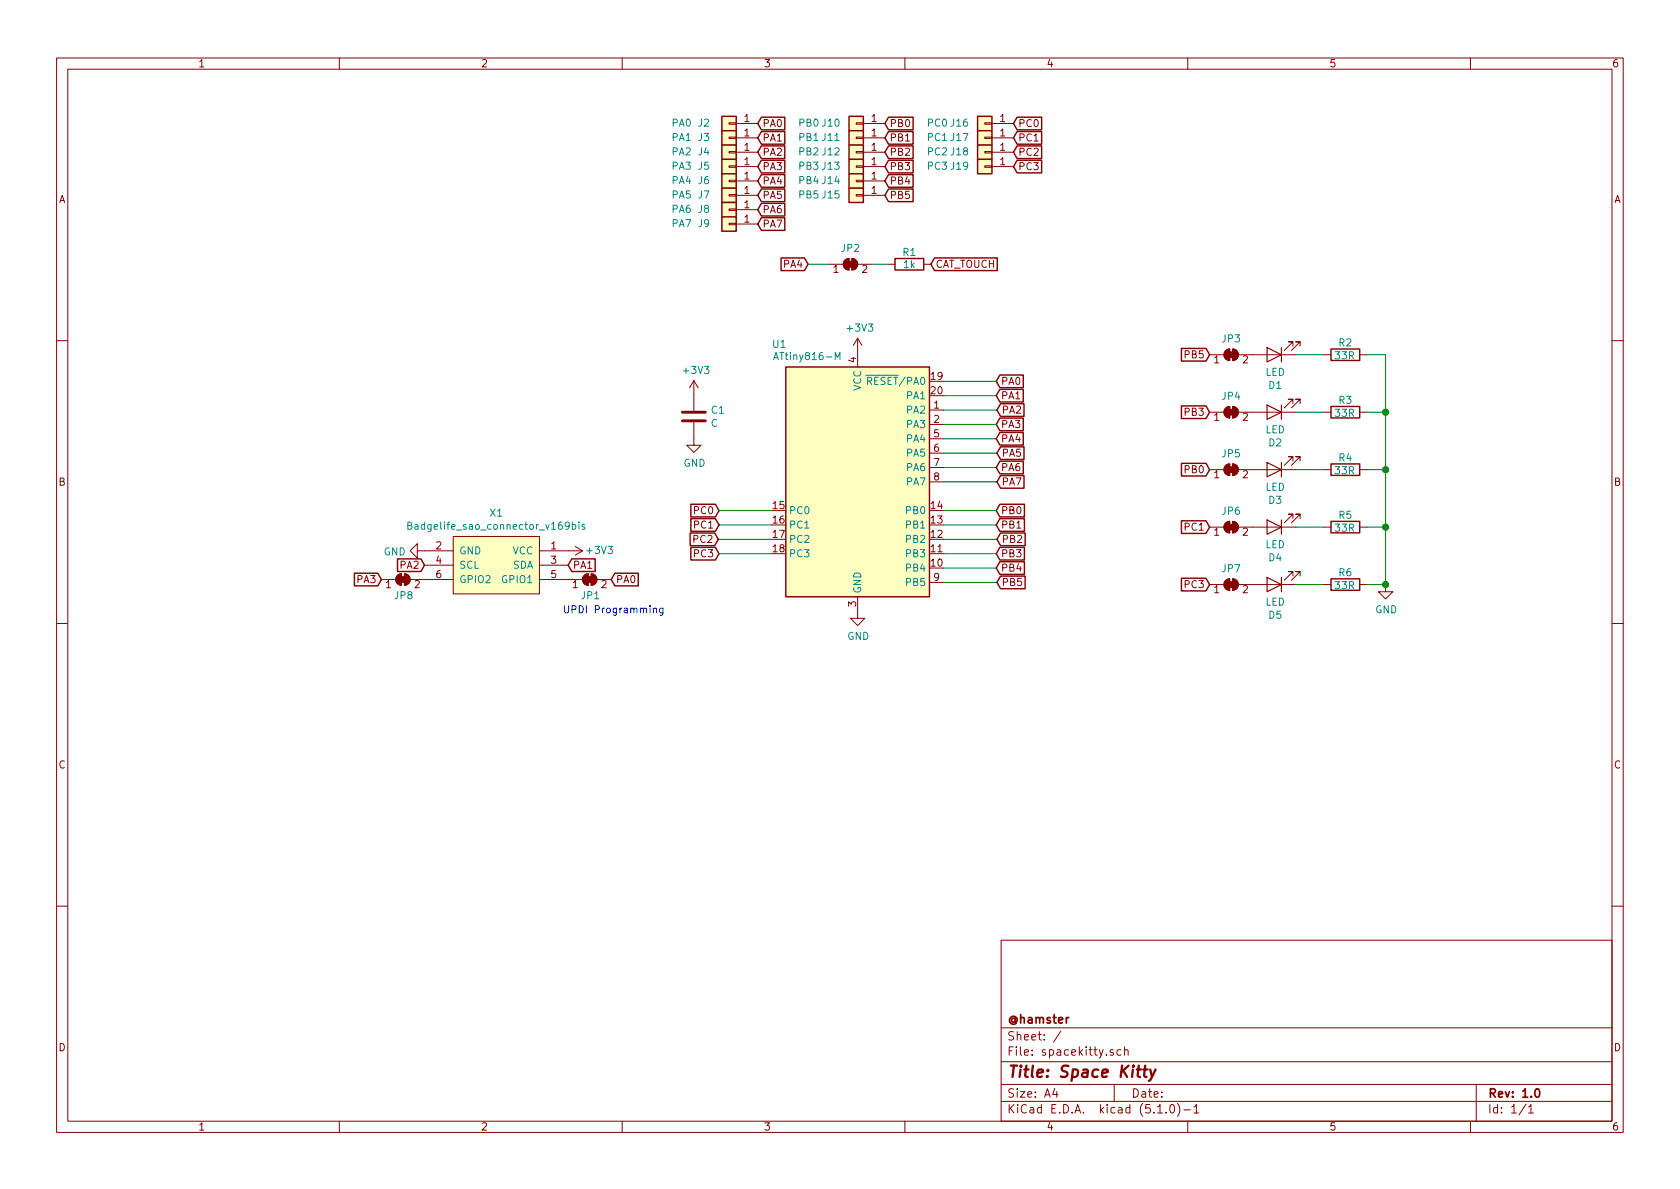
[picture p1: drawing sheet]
<svg xmlns="http://www.w3.org/2000/svg" width="297mm" height="210mm" viewBox="0 0 297 210" stroke-linecap="round" stroke-linejoin="round" font-family="sans-serif">
<g fill="none" stroke="#840000" stroke-width=".18">
<path d="M10 10.3h277v189.9h-277zM12 12.2h273v186.1h-273zM60 10.3v1.9M110 10.3v1.9M160 10.3v1.9M210 10.3v1.9M260 10.3v1.9M128.9 21.7h1.3v.3h-1.3zM128.9 24.3h1.3v.2h-1.3zM128.9 26.8h1.3v.2h-1.3zM128.9 29.3h1.3v.3h-1.3zM128.9 31.9h1.3v.2h-1.3z"/>
<path d="M128.9 34.4h1.3v.3h-1.3zM128.9 37h1.3v.2h-1.3zM128.9 39.5h1.3v.2h-1.3zM130.2 21.8h3.8M130.2 24.4h3.8M130.2 26.9h3.8M130.2 29.5h3.8M130.2 32h3.8M130.2 34.5h3.8M130.2 37.1h3.8M130.2 39.6h3.8M151.4 21.7h1.3v.3h-1.3z"/>
<path d="M151.4 24.3h1.3v.2h-1.3zM151.4 26.8h1.3v.2h-1.3zM151.4 29.3h1.3v.3h-1.3zM151.4 31.9h1.3v.2h-1.3zM151.4 34.4h1.3v.3h-1.3zM152.7 21.8h3.8M152.7 24.4h3.8M152.7 26.9h3.8M152.7 29.5h3.8M152.7 32h3.8M152.7 34.5h3.8M174.1 21.7h1.3v.3h-1.3z"/>
<path d="M174.1 24.3h1.3v.2h-1.3zM174.1 26.8h1.3v.2h-1.3zM174.1 29.3h1.3v.3h-1.3zM175.4 21.8h3.8M175.4 24.4h3.8M175.4 26.9h3.8M175.4 29.5h3.8M146.6 46.7h2.5M149.3 46.1l.5-.3 .3-.1v2a1.03 1.03 0 0 1-.9-.5 1.03 1.03 0 0 1 .1-1.1zM150.6 45.7a1.02 1.02 0 0 1 1 1 1.02 1.02 0 0 1-1 1zM151.6 59.8v5.1M151.6 59.8l-.7 1.3"/>
<path d="M151.6 59.8l.8 1.3M151.6 46.7h2.6M157 46.7h1.2M163.3 46.7h1.3M10 60.2h2M122.7 74.7v4h1.3l-1.3 1.3-1.3-1.3h1.3M122.7 67.3v5.3M122.7 67.3l-.8 1.3M122.7 67.3l.7 1.3M164.3 72.5h2.6M164.3 75.1h2.6M164.3 77.6h2.6"/>
<path d="M213.9 72.9h2.5M213.9 62.7h2.5M216.6 62.1l.5-.3 .3-.1v2a1.03 1.03 0 0 1-.9-.5 1.03 1.03 0 0 1 .1-1.1zM216.6 72.2l.5-.3h.3v2a1.03 1.03 0 0 1-.9-.6 1.03 1.03 0 0 1 .1-1.1zM217.9 61.7a1.02 1.02 0 0 1 1 1 1.02 1.02 0 0 1-1 1zM217.9 71.9a1.02 1.02 0 0 1 1 1 1.02 1.02 0 0 1-1 1zM218.9 72.9h10.2M218.9 62.7h10.2M228.6 71.4v-.8h-.8h.8l-1.5 1.5M228.6 61.2v-.8h-.8h.8l-1.5 1.6M229.9 71.4v-.8h-.8h.8l-1.6 1.5M229.9 61.2v-.8h-.8h.8l-1.6 1.6"/>
<path d="M234.1 72.9h1.2M234.1 62.7h1.2M240.4 72.9h1.3M240.4 62.7h1.3M285 60.2h2M73.8 97.4v-1.3l-1.3 1.3 1.3 1.3v-1.3h6.3M75.1 99.9h5M80.1 94.9h15.3v10.1h-15.3zM95.4 97.4h7.6M95.4 99.9h5.1M101.7 96.6l1.3 .8M103 97.4l-1.3 .8"/>
<path d="M164.3 80.1h2.6M164.3 82.7h2.6M164.3 85.2h2.6M213.9 93.2h2.5M213.9 83.1h2.5M216.6 82.4l.5-.3 .3-.1v2.1a1.03 1.03 0 0 1-.9-.6 1.03 1.03 0 0 1 .1-1.1zM216.6 92.6l.5-.4h.3v2a1.03 1.03 0 0 1-.9-.6 1.03 1.03 0 0 1 .1-1zM217.9 82a1.02 1.02 0 0 1 1 1.1 1.02 1.02 0 0 1-1 1zM217.9 92.2a1.02 1.02 0 0 1 1 1 1.02 1.02 0 0 1-1 1zM218.9 93.2h10.2M218.9 83.1h10.2M228.6 91.7v-.8h-.8h.8l-1.5 1.6"/>
<path d="M228.6 81.5v-.7h-.8h.8l-1.5 1.5M229.9 91.7v-.8h-.8h.8l-1.6 1.6M229.9 81.5v-.7h-.8h.8l-1.6 1.5M234.1 93.2h1.2M234.1 83.1h1.2M240.4 93.2h1.3M240.4 83.1h1.3M10 110.3h2M67.4 102.5h2.6M70.2 101.8l.4-.3h.4v2a1.03 1.03 0 0 1-.9-.6 1.03 1.03 0 0 1 .1-1.1zM71.5 101.5a1.02 1.02 0 0 1 1 1 1.02 1.02 0 0 1-1 1zM72.5 102.5h7.6"/>
<path d="M95.4 102.5h7.6M103.2 101.8l.5-.3h.3v2a1.03 1.03 0 0 1-.9-.6 1.03 1.03 0 0 1 .1-1.1zM104.5 101.5a1.02 1.02 0 0 1 1 1 1.02 1.02 0 0 1-1 1zM105.5 102.5h2.6M151.6 105.5v3.8h1.3l-1.3 1.3-1.2-1.3h1.2M164.3 103h2.6M213.9 103.4h2.5M216.6 102.7l.5-.3h.3v2a1.03 1.03 0 0 1-.9-.6 1.03 1.03 0 0 1 .1-1.1zM217.9 102.4a1.02 1.02 0 0 1 1 1 1.02 1.02 0 0 1-1 1zM218.9 103.4h10.2M228.6 101.8v-.7h-.8h.8l-1.5 1.5M229.9 101.8v-.7h-.8h.8l-1.6 1.5"/>
<path d="M234.1 103.4h1.2M240.4 103.4h1.3M245 103.4v1.2h1.3l-1.3 1.3-1.3-1.3h1.3M285 110.3h2M10 160.2h2M177 166.3h108v32h-108zM285 160.2h2M60 198.3v1.9M110 198.3v1.9M160 198.3v1.9M177 194.8h108M177 191.8h108"/>
<path d="M177 187.8h108M177 181.8h108M186.5 192.5l-.4 1h1M186.8 193v1M187.6 182.3l-1.3 2M196.8 185.7l-.3-.1-.2 .2v.2l.5 .2v.3h-.5M197 191.8v3M198.2 185.7l-.4-.1-.3 .3 .1 .6h.6M198.8 185.7l.3-.1 .3 .1 .1 .9M198.8 185.1v1.5M204.7 196.8h.8M206.2 196.7v.1"/>
<path d="M207 195.4l.3-.1a.94 .94 0 0 1 0 1.5 .82 .82 0 0 1-.3-1.4zM208.2 195.1a1.71 1.71 0 0 1 0 2.3M209.3 196.3h1.2M210 198.3v1.9M211.1 195.8l.4-.5v1.5M211.1 196.8h.9M260 198.3v1.9M261 191.8v6.5M269.8 195.2l-1.2 2M270.3 195.8l.4-.5v1.5M270.3 196.8h.8"/>
</g>
<path d="M271.5 192.7l.2-.2a.81 .81 0 0 1 .6 .6 .81 .81 0 0 1-.3 .8l-.1 .1a.79 .79 0 0 1-.4-1.3z" fill="none" stroke="#840000" stroke-width=".3"/>
<path d="M202.1 189.1h.8M202.5 188.4l-.2 1.8 .1 .1 .3 .1M203.4 189.1l.3 1.3M204.3 189.1l-.9 1.8-.3 .2" fill="none" stroke="#840000" stroke-width=".41"/>
<g fill="#ffffc2" stroke="#ffffc2" stroke-width=".18">
<path d="M138.9 64.9h25.4v40.6h-25.4z"/>
<path d="M80.1 94.9h15.3v10.1h-15.3z"/>
<path d="M127.6 20.6h2.6v2.5h-2.6z"/>
<path d="M127.6 23.1h2.6v2.5h-2.6z"/>
<path d="M127.6 25.6h2.6v2.6h-2.6z"/>
<path d="M127.6 28.2h2.6v2.5h-2.6z"/>
<path d="M127.6 30.7h2.6v2.6h-2.6z"/>
<path d="M127.6 33.3h2.6v2.5h-2.6z"/>
<path d="M127.6 35.8h2.6v2.5h-2.6z"/>
<path d="M127.6 38.3h2.6v2.6h-2.6z"/>
<path d="M150.1 20.6h2.6v2.5h-2.6z"/>
<path d="M150.1 23.1h2.6v2.5h-2.6z"/>
<path d="M150.1 25.6h2.6v2.6h-2.6z"/>
<path d="M150.1 28.2h2.6v2.5h-2.6z"/>
<path d="M150.1 30.7h2.6v2.6h-2.6z"/>
<path d="M150.1 33.3h2.6v2.5h-2.6z"/>
<path d="M172.8 20.6h2.6v2.5h-2.6z"/>
<path d="M172.8 23.1h2.6v2.5h-2.6z"/>
<path d="M172.8 25.6h2.6v2.6h-2.6z"/>
<path d="M172.8 28.2h2.6v2.5h-2.6z"/>
</g>
<g fill="none" stroke="#840000" stroke-width=".25">
<path d="M127.6 20.6h2.6v2.5h-2.6zM127.6 23.1h2.6v2.5h-2.6zM127.6 25.6h2.6v2.6h-2.6zM127.6 28.2h2.6v2.5h-2.6zM127.6 30.7h2.6v2.6h-2.6zM127.6 33.3h2.6v2.5h-2.6zM127.6 35.8h2.6v2.5h-2.6zM127.6 38.3h2.6v2.6h-2.6zM134.6 20.7h4.2v2.3h-4.2l-.6-1.2zM134.6 23.3h4.2v2.2h-4.2l-.6-1.1zM134.6 25.8h4.2v2.2h-4.2l-.6-1.1zM134.6 28.3h4.2v2.3h-4.2l-.6-1.1z"/>
<path d="M134.6 30.9h4.2v2.2h-4.2l-.6-1.1zM134.6 33.4h4.2v2.3h-4.2l-.6-1.2zM134.6 36h4.2v2.2h-4.2l-.6-1.1zM134.6 38.5h4.2v2.2h-4.2l-.6-1.1zM150.1 20.6h2.6v2.5h-2.6zM150.1 23.1h2.6v2.5h-2.6zM150.1 25.6h2.6v2.6h-2.6zM150.1 28.2h2.6v2.5h-2.6zM150.1 30.7h2.6v2.6h-2.6zM150.1 33.3h2.6v2.5h-2.6zM157.1 20.7h4.3v2.3h-4.3l-.6-1.2zM157.1 23.3h4.3v2.2h-4.3l-.6-1.1z"/>
<path d="M157.1 25.8h4.3v2.2h-4.3l-.6-1.1zM157.1 28.3h4.3v2.3h-4.3l-.6-1.1zM157.1 30.9h4.3v2.2h-4.3l-.6-1.1zM157.1 33.4h4.3v2.3h-4.3l-.6-1.2zM172.8 20.6h2.6v2.5h-2.6zM172.8 23.1h2.6v2.5h-2.6zM172.8 25.6h2.6v2.6h-2.6zM172.8 28.2h2.6v2.5h-2.6zM179.8 20.7h4.4v2.3h-4.4l-.6-1.2zM179.8 23.3h4.4v2.2h-4.4l-.6-1.1zM179.8 25.8h4.4v2.2h-4.4l-.6-1.1zM179.8 28.3h4.4v2.3h-4.4l-.6-1.1z"/>
<path d="M138.1 45.6h4.1l.7 1.1-.7 1.1h-4.1zM158.2 45.7h5.1v2h-5.1zM165.2 45.6h11.1v2.2h-11.1l-.6-1.1zM138.9 64.9h25.4v40.6h-25.4zM176.8 66.3h4.1v2.2h-4.1l-.7-1.1zM176.8 68.9h4.1v2.2h-4.1l-.7-1.1zM176.8 73.9h4.1v2.3h-4.1l-.7-1.1zM176.8 76.5h4.1v2.2h-4.1l-.7-1.1zM176.9 71.4h4.2v2.2h-4.2l-.6-1.1zM176.9 79h4.2v2.2h-4.2l-.6-1.1zM208.9 61.6h4.3l.7 1.1-.7 1.1h-4.3zM208.9 71.8h4.3l.7 1.1-.7 1.1h-4.3z"/>
<path d="M235.3 61.7h5.1v2h-5.1zM235.3 71.9h5.1v2h-5.1zM70.3 98.8h4.1l.7 1.1-.7 1.2h-4.1zM101.1 98.8h4.1v2.3h-4.1l-.6-1.2zM122 94.3h4.4l.6 1.1-.6 1.1h-4.4zM122.1 89.2h4.4l.6 1.1-.6 1.1h-4.4zM122.1 91.7h4.4l.6 1.1-.6 1.1h-4.4zM122.1 96.8h4.4l.6 1.1-.6 1.1h-4.4zM176.8 81.6h4.1v2.2h-4.1l-.7-1.1zM176.8 89.2h4.3v2.2h-4.3l-.7-1.1zM176.8 91.7h4.3v2.2h-4.3l-.7-1.1zM176.8 96.8h4.3v2.2h-4.3l-.7-1.1z"/>
<path d="M176.8 99.3h4.3v2.3h-4.3l-.7-1.1zM176.9 84.1h4.2v2.2h-4.2l-.6-1.1zM176.9 94.3h4.4v2.2h-4.4l-.6-1.1zM208.9 92.1h4.3l.7 1.1-.7 1.1h-4.3zM208.9 81.9h4.3l.7 1.2-.7 1.1h-4.3zM235.3 82h5.1v2.1h-5.1zM235.3 92.2h5.1v2h-5.1zM62.7 101.4h4.1l.6 1.1-.6 1.1h-4.1zM108.7 101.4h4.2v2.2h-4.2l-.6-1.1zM176.9 101.9h4.4v2.2h-4.4l-.6-1.1zM208.9 102.3h4.3l.7 1.1-.7 1.1h-4.3zM235.3 102.4h5.1v2h-5.1z"/>
</g>
<path d="M136.8 63.6l.4-1.3 .4 1.3M147.7 63.6v-1.3l.4 .9 .4-.9v1.3M153.1 66.4h1.3M153.4 67.4l.7-.1v-.5l-.7-.1v1.3M72.1 92.9h.5l.2-.2-.1-.2-.6-.2v1.3h.5l.2-.2v-.2l-.3-.3M101.2 92.8h.4l.2 .2-.1 .5h-.5M101.2 92.3v1.3M102.4 92.3v.2M102.4 92.8v.8M103.4 92.8h-.3l-.2 .1v.2l.5 .1v.3h-.5" fill="none" stroke="#008484" stroke-width=".18"/>
<path d="M224 71.6l2.6 1.3-2.6 1.3zM224 61.5l2.6 1.2-2.6 1.3zM226.6 61.5v2.5M226.6 71.6v2.6M224 91.9l2.6 1.3-2.6 1.3zM224 81.8l2.6 1.3-2.6 1.2zM226.6 81.8v2.5M226.6 91.9v2.6M224 102.1l2.6 1.3-2.6 1.2zM226.6 102.1v2.5" fill="none" stroke="#840000" stroke-width=".2"/>
<g fill="none" stroke="#008400" stroke-width=".18">
<path d="M142.9 46.7h3.7M154.2 46.7h2.8M166.9 72.5h9.4M166.9 70h9.2M166.9 67.4h9.2M166.9 77.6h9.2M166.9 75.1h9.2M229.1 62.7h5M229.1 72.9h5M241.7 62.7h3.3v40.7h-3.3M241.7 72.9h3.3M127 95.4h9.4"/>
<path d="M127.1 92.8h9.3M127.1 90.3h9.3M127.1 97.9h9.3M166.9 80.1h9.4M166.9 85.2h9.4M166.9 82.7h9.2M166.9 95.4h9.4M166.9 92.8h9.2M166.9 90.3h9.2M166.9 97.9h9.2M229.1 83.1h5M229.1 93.2h5"/>
<path d="M241.7 83.1h3.3M241.7 93.2h3.3M166.9 103h9.4M166.9 100.5h9.2M229.1 103.4h5"/>
</g>
<g fill="#008400" stroke="#008400" stroke-width=".25">
<circle cx="245" cy="72.9" r=".51"/>
<circle cx="245" cy="83.1" r=".51"/>
<circle cx="245" cy="93.2" r=".51"/>
<circle cx="245" cy="103.4" r=".51"/>
</g>
<path d="M120.6 74.4h4.1M120.6 72.9h4.1" fill="none" stroke="#840000" stroke-width=".51"/>
<g fill="#840000" stroke="#840000" stroke-width=".18">
<path d="M149.3 46.1l.5-.3 .3-.1v2a1.03 1.03 0 0 1-.9-.5 1.03 1.03 0 0 1 .1-1.1z"/>
<path d="M150.6 45.7a1.02 1.02 0 0 1 1 1 1.02 1.02 0 0 1-1 1z"/>
<path d="M149.9 46.2h1v1h-1z"/>
<path d="M103.2 101.8l.5-.3h.3v2a1.03 1.03 0 0 1-.9-.6 1.03 1.03 0 0 1 .1-1.1z"/>
<path d="M104.5 101.5a1.02 1.02 0 0 1 1 1 1.02 1.02 0 0 1-1 1z"/>
<path d="M103.8 102h1v1h-1z"/>
<path d="M216.6 62.1l.5-.3 .3-.1v2a1.03 1.03 0 0 1-.9-.5 1.03 1.03 0 0 1 .1-1.1z"/>
<path d="M217.9 61.7a1.02 1.02 0 0 1 1 1 1.02 1.02 0 0 1-1 1z"/>
<path d="M217.2 62.2h1v1h-1z"/>
<path d="M216.6 72.2l.5-.3h.3v2a1.03 1.03 0 0 1-.9-.6 1.03 1.03 0 0 1 .1-1.1z"/>
<path d="M217.9 71.9a1.02 1.02 0 0 1 1 1 1.02 1.02 0 0 1-1 1z"/>
<path d="M217.2 72.4h1v1h-1z"/>
<path d="M216.6 82.4l.5-.3 .3-.1v2.1a1.03 1.03 0 0 1-.9-.6 1.03 1.03 0 0 1 .1-1.1z"/>
<path d="M217.9 82a1.02 1.02 0 0 1 1 1.1 1.02 1.02 0 0 1-1 1z"/>
<path d="M217.2 82.5h1v1.1h-1z"/>
<path d="M216.6 92.6l.5-.4h.3v2a1.03 1.03 0 0 1-.9-.6 1.03 1.03 0 0 1 .1-1z"/>
<path d="M217.9 92.2a1.02 1.02 0 0 1 1 1 1.02 1.02 0 0 1-1 1z"/>
<path d="M217.2 92.7h1v1h-1z"/>
<path d="M216.6 102.7l.5-.3h.3v2a1.03 1.03 0 0 1-.9-.6 1.03 1.03 0 0 1 .1-1.1z"/>
<path d="M217.9 102.4a1.02 1.02 0 0 1 1 1 1.02 1.02 0 0 1-1 1z"/>
<path d="M217.2 102.9h1v1h-1z"/>
<path d="M70.2 101.8l.4-.3h.4v2a1.03 1.03 0 0 1-.9-.6 1.03 1.03 0 0 1 .1-1.1z"/>
<path d="M71.5 101.5a1.02 1.02 0 0 1 1 1 1.02 1.02 0 0 1-1 1z"/>
<path d="M70.7 102h1.1v1h-1.1z"/>
</g>
<path d="M115.5 107.7l.2-.2 .3 .1 .1 .8M115.5 107.5v.9M117.2 107.5v1.2l-.2 .1-.3-.1M117.2 107.6l-.3-.1-.3 .3 .1 .5h.5" fill="none" stroke="#0000c2" stroke-width=".18"/>
<text font-size="2.8" fill="#840000" x="178" y="190.5">Title: Space Kitty</text>
<g font-size="2.1" fill="#840000">
<text x="178" y="184">Sheet: /</text>
<text x="178" y="181">@hamster</text>
<text x="178" y="186.7">File: spacekitty.sch</text>
<text x="178" y="196.9">KiCad E.D.A. kicad (5.1.0)-1</text>
<text x="178" y="194.1">Size: A4</text>
<text x="200" y="194.1">Date:</text>
<text x="263" y="194.1">Rev: 1.0</text>
<text x="263" y="196.9">Id: 1/1</text>
</g>
<g font-size="1.8" fill="#840000">
<text x="35" y="11.9">1</text>
<text x="85" y="11.9">2</text>
<text x="135" y="11.9">3</text>
<text x="185" y="11.9">4</text>
<text x="235" y="11.9">5</text>
<text x="285" y="11.9">6</text>
<text x="131.6" y="21.6">1</text>
<text x="134.8" y="22.5">PA0</text>
<text x="154.1" y="21.6">1</text>
<text x="157.3" y="22.5">PB0</text>
<text x="176.8" y="21.6">1</text>
<text x="180" y="22.5">PC0</text>
<text x="131.6" y="24.1">1</text>
<text x="131.6" y="26.7">1</text>
<text x="131.6" y="29.2">1</text>
<text x="134.8" y="25">PA1</text>
<text x="134.8" y="27.6">PA2</text>
<text x="154.1" y="24.1">1</text>
<text x="154.1" y="26.7">1</text>
<text x="154.1" y="29.2">1</text>
<text x="157.3" y="25">PB1</text>
<text x="157.3" y="27.6">PB2</text>
<text x="176.8" y="24.1">1</text>
<text x="176.8" y="26.7">1</text>
<text x="176.8" y="29.2">1</text>
<text x="180" y="25">PC1</text>
<text x="180" y="27.6">PC2</text>
<text x="10.4" y="35.9">A</text>
<text x="131.6" y="31.7">1</text>
<text x="131.6" y="34.3">1</text>
<text x="134.8" y="30.1">PA3</text>
<text x="134.8" y="32.6">PA4</text>
<text x="134.8" y="35.2">PA5</text>
<text x="154.1" y="31.7">1</text>
<text x="154.1" y="34.3">1</text>
<text x="157.3" y="30.1">PB3</text>
<text x="157.3" y="32.6">PB4</text>
<text x="157.3" y="35.2">PB5</text>
<text x="180" y="30.1">PC3</text>
<text x="285.4" y="35.9">A</text>
<text x="131.6" y="36.8">1</text>
<text x="131.6" y="39.4">1</text>
<text x="134.8" y="37.7">PA6</text>
<text x="134.8" y="40.3">PA7</text>
<text x="138.7" y="47.4">PA4</text>
<text x="165.4" y="47.4">CAT_TOUCH</text>
<text x="147.3" y="48.3">1</text>
<text x="152.4" y="48.3">2</text>
<text x="151.4" y="64.1" transform="rotate(-90 151.4 64.1)">4</text>
<text x="209.7" y="63.4">PB5</text>
<text x="214.7" y="64.3">1</text>
<text x="219.7" y="64.3">2</text>
<text x="164.6" y="67.2">19</text>
<text x="164.6" y="69.7">20</text>
<text x="176.9" y="68.1">PA0</text>
<text x="176.9" y="70.6">PA1</text>
<text x="165.1" y="72.3">1</text>
<text x="165.1" y="74.8">2</text>
<text x="165.1" y="77.3">5</text>
<text x="176.9" y="75.7">PA3</text>
<text x="177.1" y="73.1">PA2</text>
<text x="209.7" y="73.5">PB3</text>
<text x="214.7" y="74.4">1</text>
<text x="219.7" y="74.4">2</text>
<text x="165.1" y="79.9">6</text>
<text x="165.1" y="82.4">7</text>
<text x="176.9" y="78.2">PA4</text>
<text x="176.9" y="83.3">PA6</text>
<text x="177.1" y="80.8">PA5</text>
<text x="209.7" y="83.7">PB0</text>
<text x="10.4" y="85.9">B</text>
<text x="165.1" y="85">8</text>
<text x="177.1" y="85.8">PA7</text>
<text x="214.7" y="84.6">1</text>
<text x="219.7" y="84.6">2</text>
<text x="285.4" y="85.9">B</text>
<text x="122.9" y="90.9">PC0</text>
<text x="122.9" y="93.5">PC1</text>
<text x="136.7" y="90">15</text>
<text x="136.7" y="92.6">16</text>
<text x="136.7" y="95.1">17</text>
<text x="164.6" y="95.1">12</text>
<text x="164.6" y="92.6">13</text>
<text x="164.6" y="90">14</text>
<text x="176.9" y="90.9">PB0</text>
<text x="176.9" y="93.5">PB1</text>
<text x="209.7" y="93.8">PC1</text>
<text x="214.7" y="94.7">1</text>
<text x="219.7" y="94.7">2</text>
<text x="70.8" y="100.6">PA2</text>
<text x="77.1" y="97.1">2</text>
<text x="77.1" y="99.7">4</text>
<text x="97.4" y="97.1">1</text>
<text x="97.4" y="99.7">3</text>
<text x="101.2" y="100.6">PA1</text>
<text x="122.8" y="96">PC2</text>
<text x="122.9" y="98.5">PC3</text>
<text x="136.7" y="97.7">18</text>
<text x="164.6" y="100.2">10</text>
<text x="164.6" y="97.7">11</text>
<text x="176.9" y="98.5">PB3</text>
<text x="176.9" y="101.1">PB4</text>
<text x="177.1" y="96">PB2</text>
<text x="63.2" y="103.1">PA3</text>
<text x="68.2" y="104">1</text>
<text x="73.3" y="104">2</text>
<text x="77.1" y="102.2">6</text>
<text x="97.4" y="102.2">5</text>
<text x="101.2" y="104">1</text>
<text x="106.3" y="104">2</text>
<text x="108.9" y="103.1">PA0</text>
<text x="151.4" y="107.3" transform="rotate(-90 151.4 107.3)">3</text>
<text x="165.1" y="102.7">9</text>
<text x="177.1" y="103.6">PB5</text>
<text x="209.7" y="104">PC3</text>
<text x="214.7" y="104.9">1</text>
<text x="219.7" y="104.9">2</text>
<text x="10.4" y="135.9">C</text>
<text x="285.4" y="135.9">C</text>
<text x="10.4" y="185.9">D</text>
<text x="285.4" y="185.9">D</text>
<text x="35" y="199.9">1</text>
<text x="85" y="199.9">2</text>
<text x="135" y="199.9">3</text>
<text x="185" y="199.9">4</text>
<text x="235" y="199.9">5</text>
<text x="285" y="199.9">6</text>
</g>
<g font-size="1.8" fill="#008484">
<text x="118.8" y="22.4">PA0</text>
<text x="123.5" y="22.4">J2</text>
<text x="141.3" y="22.4">PB0 J10</text>
<text x="164" y="22.4">PC0 J16</text>
<text x="118.8" y="24.9">PA1</text>
<text x="118.8" y="27.5">PA2</text>
<text x="123.5" y="24.9">J3</text>
<text x="123.5" y="27.5">J4</text>
<text x="141.3" y="24.9">PB1 J11</text>
<text x="141.3" y="27.5">PB2 J12</text>
<text x="164" y="24.9">PC1 J17</text>
<text x="164" y="27.5">PC2 J18</text>
<text x="118.8" y="30">PA3</text>
<text x="118.8" y="32.6">PA4</text>
<text x="118.8" y="35.1">PA5</text>
<text x="123.5" y="30">J5</text>
<text x="123.5" y="32.6">J6</text>
<text x="123.5" y="35.1">J7</text>
<text x="141.3" y="30">PB3 J13</text>
<text x="141.3" y="32.6">PB4 J14</text>
<text x="141.3" y="35.1">PB5 J15</text>
<text x="164" y="30">PC3 J19</text>
<text x="118.8" y="37.6">PA6</text>
<text x="118.8" y="40.2">PA7</text>
<text x="123.5" y="37.6">J8</text>
<text x="123.5" y="40.2">J9</text>
<text x="148.8" y="44.5">JP2</text>
<text x="159.7" y="45.3">R1</text>
<text x="159.8" y="47.4">1k</text>
<text x="149.9" y="58.6">+3V3</text>
<text x="136.7" y="61.5">U1</text>
<text x="137.5" y="63.7">ATtiny816-M</text>
<text x="216.1" y="60.5">JP3</text>
<text x="236.1" y="63.5">33R</text>
<text x="236.8" y="61.3">R2</text>
<text x="121" y="66.1">+3V3</text>
<text x="152.3" y="69.1" transform="rotate(-90 152.3 69.1)">VCC</text>
<text x="154" y="68.1">RESET/PA0</text>
<text x="160.4" y="70.6">PA1</text>
<text x="216.1" y="70.7">JP4</text>
<text x="223.7" y="66.5">LED</text>
<text x="224.4" y="68.8">D1</text>
<text x="236.8" y="71.4">R3</text>
<text x="125.7" y="75.5">C</text>
<text x="125.8" y="73.2">C1</text>
<text x="160.4" y="73.1">PA2</text>
<text x="160.4" y="75.7">PA3</text>
<text x="223.7" y="76.6">LED</text>
<text x="236.1" y="73.7">33R</text>
<text x="120.9" y="82.5">GND</text>
<text x="160.4" y="78.2">PA4</text>
<text x="160.4" y="80.8">PA5</text>
<text x="160.4" y="83.3">PA6</text>
<text x="216.1" y="80.9">JP5</text>
<text x="224.4" y="78.9">D2</text>
<text x="236.1" y="83.9">33R</text>
<text x="236.8" y="81.6">R4</text>
<text x="160.4" y="85.8">PA7</text>
<text x="223.7" y="86.8">LED</text>
<text x="224.4" y="89.1">D3</text>
<text x="73.3" y="93.7">Badgelife_sao_connector_v169bis</text>
<text x="86.7" y="91.4">X1</text>
<text x="139.4" y="90.9">PC0</text>
<text x="139.4" y="93.5">PC1</text>
<text x="160.4" y="93.5">PB1</text>
<text x="160.4" y="90.9">PB0</text>
<text x="216.1" y="91">JP6</text>
<text x="236.1" y="94">33R</text>
<text x="236.8" y="91.7">R5</text>
<text x="67.8" y="98.2">GND</text>
<text x="81.2" y="98">GND</text>
<text x="81.2" y="100.6">SCL</text>
<text x="90.6" y="98">VCC</text>
<text x="90.6" y="100.6">SDA</text>
<text x="103.9" y="98">+3V3</text>
<text x="139.4" y="96">PC2</text>
<text x="139.4" y="98.5">PC3</text>
<text x="160.4" y="101.1">PB4</text>
<text x="160.4" y="98.5">PB3</text>
<text x="160.4" y="96">PB2</text>
<text x="216.1" y="101.2">JP7</text>
<text x="223.7" y="96.9">LED</text>
<text x="224.4" y="99.3">D4</text>
<text x="236.8" y="101.9">R6</text>
<text x="69.8" y="106">JP8</text>
<text x="81.2" y="103.1">GPIO2</text>
<text x="89" y="103.1">GPIO1</text>
<text x="102.8" y="106">JP1</text>
<text x="152.3" y="105" transform="rotate(-90 152.3 105)">GND</text>
<text x="160.4" y="103.6">PB5</text>
<text x="223.7" y="107.1">LED</text>
<text x="236.1" y="104.2">33R</text>
<text x="149.8" y="113.2">GND</text>
<text x="224.4" y="109.4">D5</text>
<text x="243.2" y="108.5">GND</text>
</g>
<text font-size="1.8" fill="#0000c2" x="99.4" y="108.5">UPDI Programming</text>
</svg>
